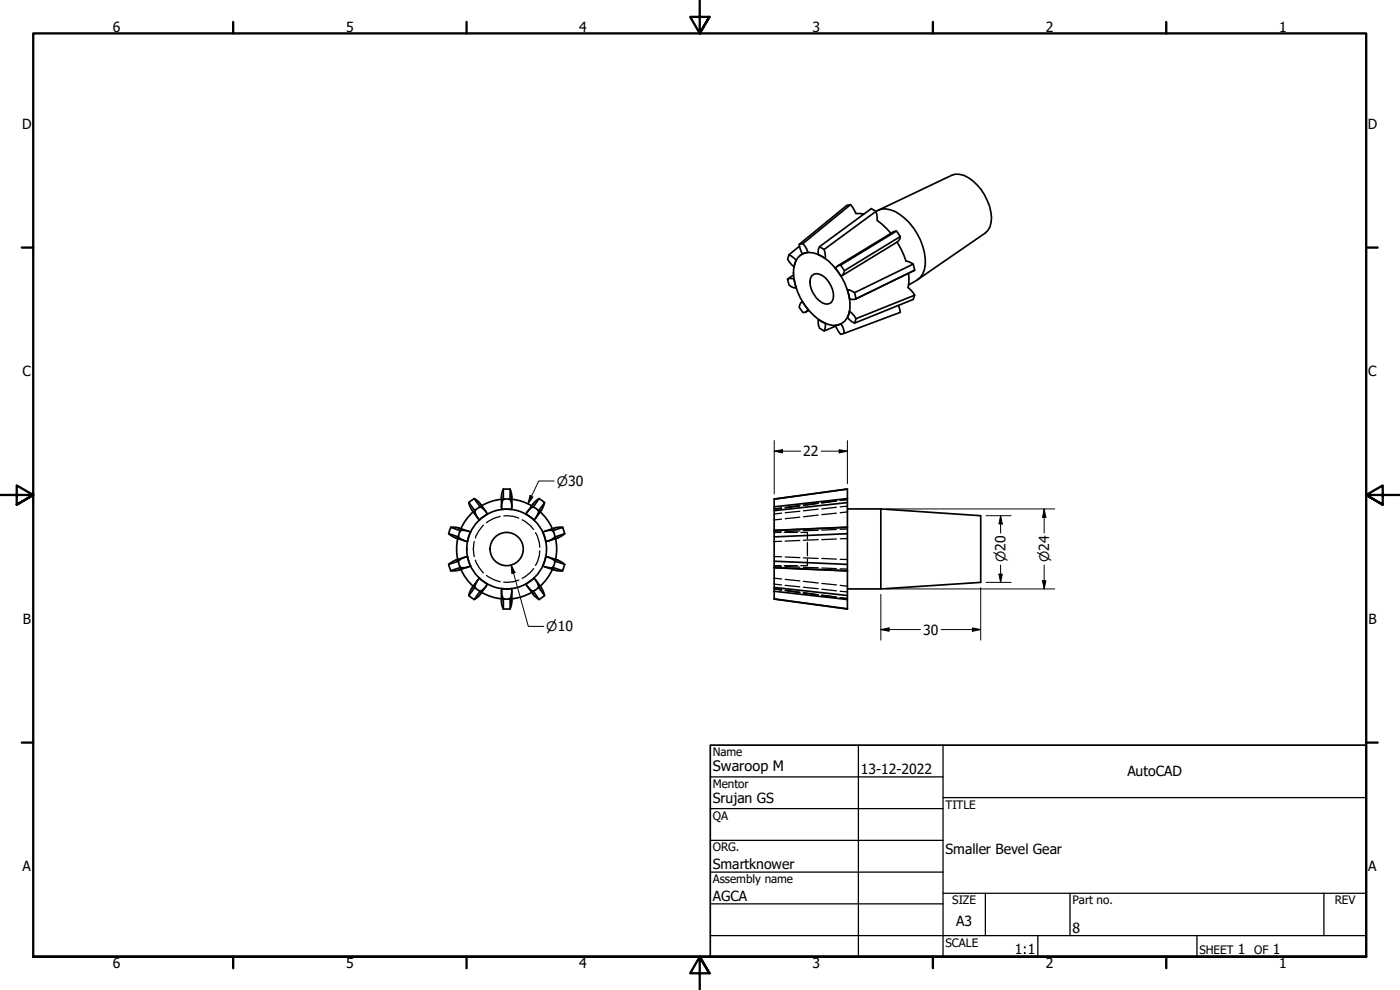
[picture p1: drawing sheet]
<svg xmlns="http://www.w3.org/2000/svg" width="420mm" height="297mm" viewBox="0 0 420 297" stroke-linecap="round" stroke-linejoin="round" font-family="sans-serif">
<!-- layer: Hidden (ANSI) -->
<g fill="none" stroke="#000" stroke-width=".38">
<path d="M137.7 158.4l.2 .1M138.2 158.6l.2 .1M138.2 159l-.1 .2M138.4 158.6l-.1 .2M138.4 158.7l-.4 1M138.4 158.7l.9 .4M140.3 159.3l.9 .3M141.6 153l.2 .2M142 153.4l.1 .2M142.1 153.6l.6 .8M142.2 153.5l-.2 .1M142.5 153.2l-.2 .1"/>
<path d="M142.9 153l-.8 .6M143.3 155.2l.5 .8M144.1 151.2l.2 .2M144.3 151.9l-.2 .2M144.4 151.6l.8 1M144.6 151.8h-.2M144.6 151.9l-.9 .5M145.1 157.6a9.2 9.2 0 0 0-2.4 3.8M145.7 153.4l.6 .8M150.1 154.9l-1.8 .6-2.3 1.3M150.5 149.1v.2M150.6 149.7v1.2"/>
<path d="M150.6 151.9v.9M150.7 149.8h-.2M150.9 149.8h.2M151.2 154.8l2.9 .1 1.6 .5M151.6 149.8l-1 .1M152.6 149.8l.9 .1M153.1 149.8h.2M153.4 149.8h.2M153.5 149.9v1M153.5 151.9v.9M153.6 149.7l-.1 .2M153.6 149.1v.2"/>
<path d="M156.7 155.9l2.4 1.8 1 1.2M158.4 153.4l-.5 .8M159.6 151.8h.1M159.6 151.9l.8 .5M159.6 151.9l-.6 .7M159.7 151.6l-.1 .3M159.9 151.9l.2 .2M160 151.2l-.2 .2M160.7 159.8l1.2 3 .1 1.4M160.8 155.2l-.5 .8M161.2 153l.8 .6M161.7 153.2l.1 .1"/>
<path d="M162 153.5l.1 .1M162 153.6l-.6 .8M162.2 153.4l-.2 .2M162.6 153l-.2 .2M163.8 159.3l-.9 .3M165.7 158.7l.4 1M165.7 158.7l-.9 .4M165.8 158.6l.1 .2M165.9 159l.1 .2M166 158.6l-.3 .1M166.4 158.4l-.2 .1M232.3 159.8h2"/>
<path d="M234.6 152.4l-2.3 .3M234.6 152.5l-2.3 .3M234.6 155.8l-2.3 .2M234.6 154l-2.3 .2M234.6 159.6h-2.3M235.3 159.8h4M235.6 152.3l4.4-.6-4.4 .6M240 151.8l-4.4 .6M240 155.2l-4.4 .4M240 153.4l-4.4 .4M240 159.3l-4.4 .2M240.3 159.8h2v1.9"/>
<path d="M245.6 151l-4.5 .6M245.6 151.1l-4.5 .6M245.6 154.5l-4.5 .6M245.6 152.8l-4.5 .5M245.6 159.1l-4.5 .1M251 150.2l-4.4 .7M251 150.4l-4.4 .5M251 154l-4.4 .4M251 152.2l-4.4 .5M251 158.9l-4.4 .2M254.3 149.7l-2.1 .3M254.3 149.8l-2.1 .4 2.1-.3"/>
<path d="M254.3 153.6l-2.1 .2M254.3 151.9l-2.1 .2M254.3 158.7l-2.1 .1M136.7 161.4l.3 .1M137 168l-.3 .1M137.2 161.5l.3 .1M137.4 161.4v.2M137.4 167.9v.2M137.5 168.2v.2M137.5 167.9l.2 .9M137.5 167.9h-.3M137.5 161.6l.9 .2"/>
<path d="M137.5 161.1v.2M137.7 160.6l-.2 1M137.9 170.9l-.2 .2M138 169.8l.4 .9M138.1 170.3l.1 .2M138.3 170.7l.1 .2M138.4 170.7l-.2 .2M138.4 167.6l-.9 .3M139.3 170.4l-.9 .3M139.4 162.2l.9 .3M140.3 167l-.9 .3M141.2 169.8l-.9 .4"/>
<path d="M141.8 176.3l-.2 .2M142 175.9l.2 .1M142.1 175.9l.8 .6M142.1 175.9l-.1 .2M142.3 176.1l.2 .2M142.4 162.5a8.2 8.2 0 0 0 0 4.5M142.7 168.1a9.2 9.2 0 0 0 2.4 3.8M142.7 175.1l-.6 .8M143.7 177.1l.9 .5M143.8 173.5l-.5 .8M144.1 177.4l.2 .1M144.3 178.1l-.2 .2"/>
<path d="M144.4 177.6l.2 .1M145.2 176.8l-.8 1M146 172.6l2.3 1.4 1.8 .5M146.3 175.2l-.6 .8M150.5 179.6l.2 .1M150.6 176.6v1M150.6 178.6v1.2M150.6 179.6h1M150.9 179.7h.2M153.1 179.7h.2M153.5 176.6v1M153.5 178.6v1"/>
<path d="M153.5 179.6h-.9M153.5 179.6l.1 .2M153.6 179.6l-.2 .1M155.7 174l-1.6 .5-2.9 .2M157.9 175.2l.5 .8M159 176.8l.6 .8M159.6 177.6l.1 .2M159.7 177.6l-.1 .1M159.8 178.1l.2 .2M160.1 177.4l-.2 .1M160.1 170.6l-1 1.2-2.4 1.7M160.3 173.5l.5 .8"/>
<path d="M160.4 177.1l-.8 .5M161.4 175.1l.6 .8M161.8 176.1l-.1 .2M162 165.3l-.1 1.4-1.2 3M162 175.9l-.8 .6M162 175.9l.2 .2M162.1 175.9l-.1 .1M162.4 176.3l.2 .2M162.9 169.8l.9 .4M163.8 167l1 .3M164.8 162.2l-1 .3M164.8 170.4l.9 .3"/>
<path d="M165.7 170.7l.3 .2M165.7 167.6l.9 .3M165.9 170.7l-.1 .2M166 170.3l-.1 .2M166.1 169.8l-.4 .9M166.2 170.9l.2 .2M166.4 160.6l.2 1M166.6 161.1v.2M166.6 168.2v.2M166.6 161.6l-.9 .2M166.6 167.9l-.2 .9M166.6 167.9h.3"/>
<path d="M166.7 161.4l.1 .2M166.8 167.9l-.1 .2M166.9 161.5l-.3 .1M167.2 168l.2 .1M167.4 161.4l-.2 .1M232.3 176.6l2.3 .4-2.3-.3M232.3 169.7h2M232.3 169.8l2.3 .1M232.3 167l2.3 .1M232.3 175.2l2.3 .3M232.3 173.5l2.3 .2M234.6 162.4l-2.3 .1"/>
<path d="M235.3 169.7h4M235.6 177.2l4.4 .6-4.4-.6M235.6 170l4.4 .2M235.6 167.1l4.4 .2M235.6 175.6l4.4 .5M235.6 173.8l4.4 .5M235.6 177.1l4.4 .6M240 162.2l-4.4 .2M241.1 170.2l4.5 .2M241.1 167.4l4.5 .2M241.1 176.2l4.5 .4M241.1 174.4l4.5 .5"/>
<path d="M241.1 177.8l4.5 .6M242.3 162.7v4M242.3 167.8v1.9h-2M245.6 178.5l-4.5-.6 4.5 .6M245.6 161.9l-4.5 .2M246.6 170.4l4.4 .2M246.6 167.6l4.4 .2M246.6 176.8l4.4 .5M246.6 175.1l4.4 .4M246.6 178.5l4.4 .6M251 179.2l-4.4-.6 4.4 .7M251 161.7l-4.4 .2"/>
<path d="M252.2 179.4l2.1 .4M252.2 170.7h2.1M252.2 167.8l2.1 .1M252.2 177.4l2.1 .2M252.2 175.6l2.1 .3M252.2 179.3l2.1 .3M252.2 179.4l2.1 .2M254.3 161.6l-2.1 .1M150.5 180.1v.3M153.6 180.1v.3"/>
</g>
<!-- layer: Visible (ANSI) -->
<g fill="none" stroke="#000" stroke-width=".51">
<path d="M236.8 76.4l2.2 1.7-.7 2-.7-.7-1.3-1.6zM239.3 77.5a4.9 4.9 0 0 1 6.2-1.2 18.2 18.2 0 0 1 9.6 16.1 4.9 4.9 0 0 1-6.6 4.9 17.8 17.8 0 0 1-10.2-13.7 8.3 8.3 0 0 1 1-6.1zM239.8 73.3l1.2-.2 1.5 2.6-1.7 .5zM239.9 73.9l-3.1 2.5M240.8 76.1l-.7 .6M245.9 74l1.4 .9 .4 2.7-2.1-1.2v-1.7zM247.3 74.9l15.6-11.5a6.1 6.1 0 0 1 7.1 .9 18.4 18.4 0 0 1 7.7 15.1 5.6 5.6 0 0 1-2.4 4.6l-2.6 1.5M251.1 80l1.2-.4 1.1 1.6-.5 1.3-.5 .4-1.7-2.5zM255.3 61.4l-14.3 11.7M259.3 64.2l-2.4-.1-1.6-2.7-1.2 .2-14.3 11.7M263.5 63.1l22.2-10.5a6.1 6.1 0 0 1 6.3 1.7 15.4 15.4 0 0 1 5.4 12.4l-.3 1.4-1.4 1.8-20.2 13.9M267.4 70l-2.7-2.8-1.4-1-.4-2.8-1.4-.8-15.6 11.4"/>
<path d="M269 69.3l-16.7 10.3M269.2 72.6l2 3.8 .7 1.9 2.2 .9 .3 1.9M269.2 72.6l.9-.9 .1-.7-1.2-1.7-.5 .1-17.2 10.4M269.2 72.6l-16.7 10.3M270.2 71l-16.8 10.2M274.1 79.2l-17.6 8.6M236.3 83.7l.6-.1 1.4 .1 .7 2.7-.7-.1-1.5-.8zM238.2 82.5l-1.9 1.2M240.3 90.9l.5-.4 1.7 2.4-.9 .8-.6 .1-1.2-1.6zM242.7 93.1l-.8 .5M243.6 82.8a2.34 2.34 0 0 1 3.3-.1 7.3 7.3 0 0 1 3 7.5 2.06 2.06 0 0 1-3 .7 7.6 7.6 0 0 1-3.7-7.3zM245.6 95.8l2.1 1.2-.4 2.3-1.4-.8-.3-1z"/>
<path d="M250.7 97.6l1.7-.4 .5 .9 .5 1.9-1.1 .3zM250.8 97.8l-3.5 1.5M254.3 86.9l2.2 .9 .4 1.8-.6 .2-1.3-.2zM255 93.3l1.9 2.3-.4 1.4-.8-.4-1.4-1.3zM269.6 91.6l.6 2.1-16.8 6.3M272.7 82l.1 1.5-.3 2.8 2 2.3-.4 1.2-17.6 7.2M274.5 81.1l-17.7 8.6M274.5 88.6l-17.6 7M135.3 158.2l2.9 1h1.5l1.5 .4-.9 2.9-1.5-.5-1.3-.9M135.3 158.2l-.7 1.9M135.3 158.2l1.9 .1 3.3 1.1M138.1 159.2l-.6 1.9"/>
<path d="M140.7 150.8l1.8 2.4 .5 1.5 .9 1.3M141.6 153l1.8 2.4M142 153.6a15 15 0 0 0-3.7 5M142.3 149.6l-.7 .5a1.17 1.17 0 0 0-.7 1.6l.7 1.3M142.3 149.6l1.8 2.5M142.3 149.6l1.6 1.2 2 2.8M142.4 153.2l1.7-1.2 1.2 .9 1 1.3M146.3 154.2l-2.4 1.8M150.5 149.8a15 15 0 0 0-6 1.9M151.1 149.8l2-.1 .4 1.5v1.7h-2.9v-1.7zM151.1 146.8h2l.5 1.8v3.5M151.1 146.7l-.6 1.9v3.5"/>
<path d="M151.1 146.7v3.1M153.1 146.7v3.1M153.6 149.8a15 15 0 0 1 6 1.9M161.7 153.2l-1.7-1.2-1.2 .9-1 1.3M161.7 153.2l-.5 1.5-1 1.3-2.4-1.8M161.8 149.6l-1.7 2.5M162.1 153.6a15 15 0 0 1 3.7 5M162.6 153l-1.8 2.4M162.9 159.6l.9 2.9M163.4 150.8l-.9 2.2M163.4 150.8l-1.6-1.2-1.5 1.2-2.1 2.8M163.4 150.8l-1.7 2.4"/>
<path d="M166 159.2l2.8-1 .7 1.9M166 159.2l.6 1.9 2.9-1M166 159.2h-1.6l-1.5 .5M166.4 158.4l-2.8 1M168.9 158.2l-2.4 .2M232.3 152.1v7M232.3 159.1v11.3M254.3 146.7l-22 3v2.4M254.3 149.6v-2.9l-22 3.1M254.3 149.6v8.6M254.3 158.2v13.1M254.3 152.7h10.1"/>
<path d="M254.3 150.8l-22 2.4M254.3 149.6l-22 2.5M254.3 158.2l-22 1M254.3 158.2l-22 .9M264.4 152.7l29.9 2v20l-29.9 2h-10.1M264.4 152.7v24M134.6 169.3l.7 1.9M134.6 160.1l1.6 1.1 3.4 1.1M134.7 160.1l2.8 1M136.7 168.1l-2.1 1.3M137.4 161.6a15 15 0 0 0 0 6.3M137.5 168.4l-2.8 .9"/>
<path d="M138.1 170.3l-2.8 .9M138.3 170.8a15 15 0 0 0 3.7 5.1M139.6 167.2l-2.9 .9M140.5 170.1l-3.3 1.1h-1.9M141.2 169.8l-1.5 .5h-1.5M141.2 169.8l-.9-2.8-1.5 .5-1.3 .9 .6 1.9M142.4 176.3l1.7 1.1M143.4 174l-2.1 2.9-.6 1.8M143.9 173.5l2.4 1.7M143.9 173.5l-.9 1.2-.5 1.5-1.8 2.5M144.1 177.4l-1.8 2.5M144.2 178.3l-1.9 1.6-1.6-1.2"/>
<path d="M144.5 177.7a15 15 0 0 0 6 2M145.9 175.9l-1.8 2.4M146.3 175.3l-1 1.2-1.2 .9M150.5 177.4v3.5l.6 1.8M150.6 176.6h2.9l.1 1.1-.3 1.5a1.42 1.42 0 0 1-1.9 .5h-.3l-.4-1zM151.1 179.7v3M153.1 179.7v3M153.6 177.4v3M157.8 175.2l2.4-1.7 1 1.3 .5 1.4M157.8 175.3l1 1.2 1.2 .9 1.7-1.1M158.2 175.9l1.8 2.4M159.6 177.7a15 15 0 0 1-6 2"/>
<path d="M160 178.3l1.8 1.6 1.6-1.2M160.1 177.4l1.7 2.5M160.8 174l1.8 2.5M161.7 176.3l1.7 2.4-.9-2.2M162.9 169.8l1.5 .5h1.6M163.6 170.1l2.8 1M163.8 167l-.9 2.8M163.8 167l1.5 .5 1.3 .9M164.6 167.2l2.8 .9M165.8 170.8a15 15 0 0 1-3.7 5.1M166.5 171.1l2.4 .1M166.6 161.1l-1.3 .9-1.5 .5"/>
<path d="M166.6 168.4l-.6 1.9 2.8 .9 .7-1.9M166.6 168.4l2.9 .9M166.7 161.6a15 15 0 0 1 0 6.3M167.4 168.1l2.1 1.3M167.4 161.4l-2.8 .9M169.5 160.1l-2.1 1.3M232.3 170.4v7M232.3 177.4v2.4l22 2.9v-2.8M232.3 170.3l22 .9M232.3 168.4l22 .9M232.3 176.3l22 2.4M232.3 179.7l22 3"/>
<path d="M232.3 170.4l22 .9M254.3 171.3v8.6l-22-2.5M254.3 160.1l-22 1M153.6 180.4l-.6 2.3h-2"/>
<circle cx="152.1" cy="164.7" r="5"/>
<circle cx="152.1" cy="164.7" r="12"/>
</g>
<!-- layer: Border (ANSI) -->
<g fill="none" stroke="#000" stroke-width=".7">
<path d="M70 6.6v3.4M140 6.6v3.4M210 0v10l-2.9-4.9h5.8l-2.9 4.9 2.9-4.9M280 6.6v3.4M350 6.6v3.4M6.5 74.3h3.5M410 74.3h3.4M0 148.5h10l-5-2.8v5.7l5-2.9-5 2.9M420 148.5h-10l5-2.8v5.7l-5-2.9 5 2.9M6.5 222.8h3.5M410 222.8h3.4M10 287.1v-277.1h400v277.1h-400h400"/>
<path d="M70 287.1v3.4M140 287.1v3.4M212.9 292l-2.9-4.9 2.9 4.9h-5.8l2.9-4.9v9.9M280 287.1v3.4M350 287.1v3.4"/>
</g>
<!-- layer: Title (ANSI) -->
<g fill="none" stroke="#000" stroke-width=".38">
<path d="M213.2 233.1h69.8M257.6 223.6v63.5M283 239.3h127M283 223.6v63.5M213.2 242.6h69.8M213.2 252.1h69.8M213.2 261.7h69.8M213.2 271.2h69.8M283 268h127M295.7 268v12.7M321.1 268v12.7M397.3 268v12.7"/>
<path d="M213.2 280.7h196.8M311.5 280.7v6.4M359.2 280.7v6.4"/>
</g>
<path d="M213.2 223.6h196.8v63.5h-196.8z" fill="none" stroke="#000" stroke-width=".51"/>
<!-- layer: Dimension (ANSI) -->
<g fill="none" stroke="#000" stroke-width=".3">
<path d="M232.3 135.4l2.5-.5v1zM232.3 135.4h8M232.3 132.2v16M246.4 135.4h7.9M251.8 134.9l2.5 .5-2.5 .5zM254.3 132.2v12.9M159.1 148.7l.9 .4-1.6 2.1zM166.3 144.3h-4.6l-3.3 6.9M265.9 152.7h50.6M295.9 154.7h7.6M300.3 154.7l.5 2.5h-1zM300.3 154.7v5.2"/>
<path d="M313.4 152.7l.5 2.5h-1zM313.4 152.7v7.2M153.4 169.5l1.2 2.3-1 .3zM153.4 169.5l5.2 18.4h4.6M264.4 178.4v13.7M265.9 176.7h50.6M294.3 176.3v15.8M295.9 174.7h7.6M299.8 172.3h1l-.5 2.4zM300.3 169.5v5.2M312.9 174.2h1l-.5 2.5zM313.4 169.5v7.2"/>
<path d="M264.4 188.9l2.4-.5v1zM264.4 188.9h11.8M282.4 188.9h11.9M291.8 188.4l2.5 .5-2.5 .5z"/>
</g>
<g fill="#000">
<path d="M232.3 135.4l2.5-.5v1z" fill-rule="evenodd"/>
<path d="M251.8 134.9l2.5 .5-2.5 .5z" fill-rule="evenodd"/>
<path d="M159.1 148.7l.9 .4-1.6 2.1z" fill-rule="evenodd"/>
<path d="M300.3 154.7l.5 2.5h-1z" fill-rule="evenodd"/>
<path d="M313.4 152.7l.5 2.5h-1z" fill-rule="evenodd"/>
<path d="M153.4 169.5l1.2 2.3-1 .3z" fill-rule="evenodd"/>
<path d="M299.8 172.3h1l-.5 2.4z" fill-rule="evenodd"/>
<path d="M312.9 174.2h1l-.5 2.5z" fill-rule="evenodd"/>
<path d="M264.4 188.9l2.4-.5v1z" fill-rule="evenodd"/>
<path d="M291.8 188.4l2.5 .5-2.5 .5z" fill-rule="evenodd"/>
</g>
<text font-size="4.3" x="213.9" y="231.4">Swaroop M</text>
<g font-size="4.2">
<text x="33.8" y="9.6">6</text>
<text x="103.9" y="9.6">5</text>
<text x="173.9" y="9.6">4</text>
<text x="243.8" y="9.6">3</text>
<text x="313.9" y="9.6">2</text>
<text x="383.9" y="9.6">1</text>
<text x="6.7" y="38.7">D</text>
<text x="410.5" y="38.7">D</text>
<text x="6.8" y="113">C</text>
<text x="410.7" y="113">C</text>
<text x="241" y="137">22</text>
<text x="6.9" y="187.2">B</text>
<text x="277.1" y="190.4">30</text>
<text x="410.7" y="187.2">B</text>
<text x="258.4" y="232.3">13-12-2022</text>
<text x="338.3" y="232.9">AutoCAD</text>
<text x="213.9" y="241">Srujan GS</text>
<text x="283.8" y="256.3">Smaller Bevel Gear</text>
<text x="6.8" y="261.4">A</text>
<text x="213.9" y="260.8">Smartknower</text>
<text x="410.7" y="261.4">A</text>
<text x="213.9" y="270.4">AGCA</text>
<text x="287" y="277.8">A3</text>
<text x="321.9" y="279.8">8</text>
<text x="304.6" y="286.3">1:1</text>
<text x="371.5" y="286.2">1</text>
<text x="382" y="286.2">1</text>
<text x="33.8" y="290.5">6</text>
<text x="103.9" y="290.5">5</text>
<text x="173.9" y="290.5">4</text>
<text x="243.8" y="290.5">3</text>
<text x="313.9" y="290.5">2</text>
<text x="383.9" y="290.5">1</text>
</g>
<g font-size="3.9">
<text x="167.1" y="145.8">⌀30</text>
<text x="301.8" y="168.7" transform="rotate(-90 301.8 168.7)">⌀20</text>
<text x="314.8" y="168.7" transform="rotate(-90 314.8 168.7)">⌀24</text>
<text x="164" y="189.4">⌀10</text>
</g>
<g font-size="3.5">
<text x="213.9" y="226.9">Name</text>
<text x="213.9" y="236.4">Mentor</text>
<text x="213.9" y="245.9">QA</text>
<text x="283.8" y="242.6">TITLE</text>
<text x="213.9" y="255.4">ORG.</text>
<text x="213.9" y="265">Assembly name</text>
<text x="285.8" y="271.3">SIZE</text>
<text x="321.9" y="271.3">Part no.</text>
<text x="400.6" y="271.3">REV</text>
<text x="283.8" y="284">SCALE</text>
<text x="360" y="286.2">SHEET</text>
<text x="376.4" y="286.2">OF</text>
</g>
</svg>
